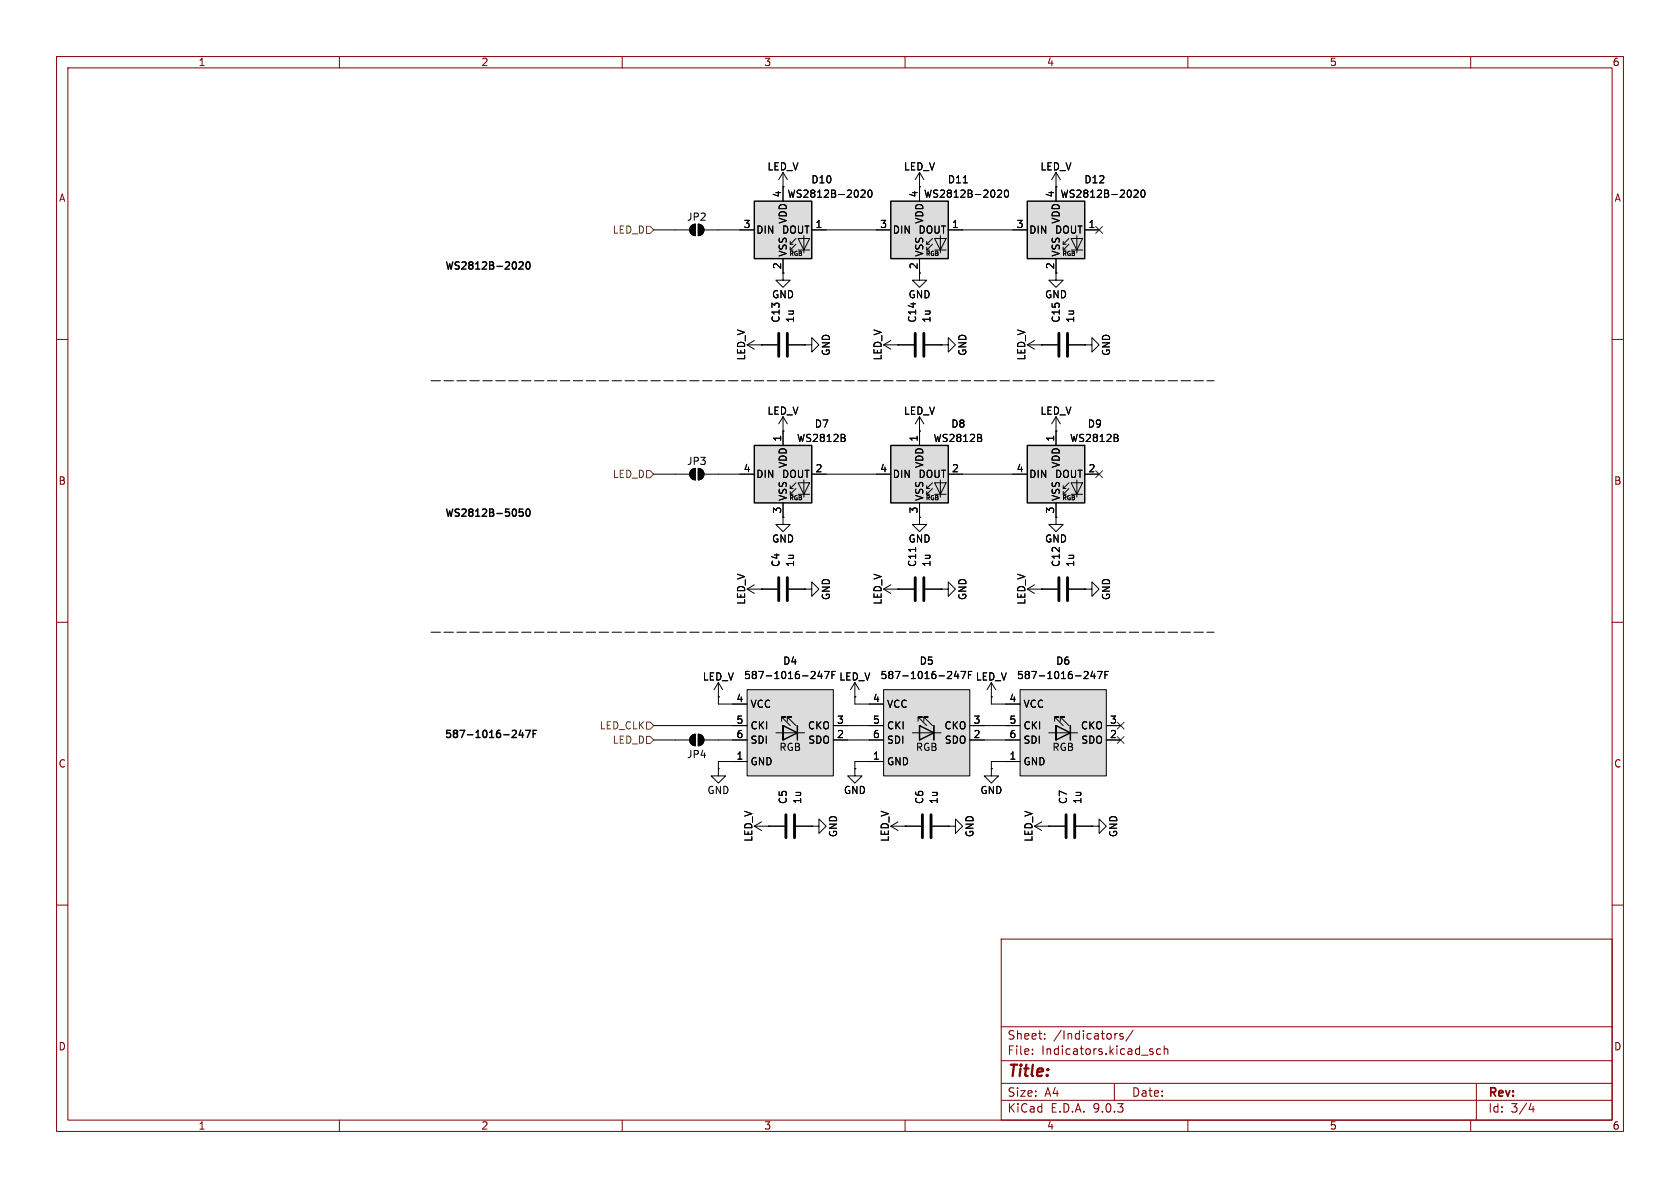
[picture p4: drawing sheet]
<svg xmlns="http://www.w3.org/2000/svg" width="297mm" height="210mm" viewBox="0 0 297 210" stroke-linecap="round" stroke-linejoin="round" font-family="sans-serif">
<g fill="none" stroke="#840000" stroke-width=".18">
<path d="M10 10h277v190h-277zM12 12h273v186h-273zM60 10v2M110 10v2M160 10v2M210 10v2M260 10v2M10 60h2M285 60h2M10 110h2M285 110h2M10 160h2"/>
<path d="M177 166h108v32h-108zM285 160h2M60 198v2M110 198v2M160 198v2M177 194.5h108M177 191.5h108M177 187.5h108M177 181.5h108M182.5 186.3v.1M182.5 185.5v.1M184.7 183.6v.1"/>
<path d="M184.7 182.8v.1M197 191.5v3M197.5 182.7l-.3 .1M198.5 182.8l-.3-.1-.2 .2v.2l.5 .2v.3h-.5M200.3 182.1l-1.3 2M203.5 185.9l.3 .1 .1 .2-.2 .2h-.3M203.5 185.4l.3 .1M205.2 185.5l-.5-.1-.2 .3v.4l.1 .2h.6M205.8 185.5l.2-.1 .4 .1 .1 .9M205.8 184.9v1.5M210 198v2M260 198v2"/>
<path d="M261 191.5v6.5M270.7 195l-.4 1.1h.9M271 195.6v1"/>
</g>
<g fill="none" stroke="#000" stroke-width=".18">
<path d="M122.2 39.9l.7-.3v2.1a1.02 1.02 0 0 1-.9-.7 1.02 1.02 0 0 1 .2-1.1zM123.4 39.6a1.02 1.02 0 0 1 1.1 1 1.02 1.02 0 0 1-1.1 1.1zM119.4 40.6h2.5M124.5 40.6h2.5M186.7 76.2h.1M186.7 73.7l-.8 1.2M186.7 73.7l.8 1.2M186.7 73.7v2.5M119.4 83.8h2.5M122.2 83.1l.7-.3v2a1.02 1.02 0 0 1-.9-.6 1.02 1.02 0 0 1 .2-1.1zM123.4 82.8a1.02 1.02 0 0 1 1.1 1 1.02 1.02 0 0 1-1.1 1zM124.5 83.8h2.5"/>
<path d="M191.8 104.1h1.2v-1.2l1.3 1.2-1.3 1.3v-1.3M191.8 104.1h.1M119.4 130.8h2.5M122.2 130.1l.7-.3v2a1.02 1.02 0 0 1-.9-.6 1.02 1.02 0 0 1 .2-1.1zM123.4 129.8a1.02 1.02 0 0 1 1.1 1 1.02 1.02 0 0 1-1.1 1zM124.5 130.8h2.5M127 123.2h.1M127 120.7l-.8 1.2M127 120.7l.8 1.2M127 120.7v2.5M133.3 146.1l1.3 .7M133.3 146.1h2.6"/>
<path d="M134.6 145.3l-1.3 .8M135.9 146.1h.1"/>
</g>
<path d="M122.2 39.9l.7-.3v2.1a1.02 1.02 0 0 1-.9-.7 1.02 1.02 0 0 1 .2-1.1zM123.4 39.6a1.02 1.02 0 0 1 1.1 1 1.02 1.02 0 0 1-1.1 1.1zM122.2 83.1l.7-.3v2a1.02 1.02 0 0 1-.9-.6 1.02 1.02 0 0 1 .2-1.1zM123.4 82.8a1.02 1.02 0 0 1 1.1 1 1.02 1.02 0 0 1-1.1 1zM122.2 130.1l.7-.3v2a1.02 1.02 0 0 1-.9-.6 1.02 1.02 0 0 1 .2-1.1zM123.4 129.8a1.02 1.02 0 0 1 1.1 1 1.02 1.02 0 0 1-1.1 1z" fill="#000" stroke="#000" stroke-width=".18"/>
<path d="M132.1 121.9h15.2v15.3h-15.2z" fill="#dcdcdc"/>
<g fill="none" stroke="#000" stroke-width=".18">
<path d="M138.4 33h.1M138.4 30.5l-.7 1.3M138.4 30.5l.8 1.3M138.4 30.5v2.5M142.2 61h1.3v-1.3l1.3 1.3-1.3 1.2v-1.2M142.2 61h.1M186.7 91.4v1.3h1.3l-1.3 1.3-1.3-1.3h1.3M186.7 91.4h.1M143.3 120h.8M144.1 118.8v.4M144.9 118.6l-.3 .9h.8M145.2 119.1v.9"/>
<path d="M145.7 118.7h.9l-.6 1.3M147.1 119.3h.4M147.7 118.7h-.6v1.3M129.5 124.5h2.6M129.5 128.3h2.6M129.5 130.8h2.6M129.5 134.6h2.6M132.1 121.9h15.2v15.3h-15.2zM137.2 129.5h5M138.2 127.5v-.8h.7h-.7l1.5 1.6M138.4 128.3h.1M138.4 128.3v2.5z"/>
<path d="M139.2 127.5v-.8h.8h-.8l1.5 1.6M141 128.3v2.5M147.3 128.3h2.6M147.3 130.8h2.6"/>
</g>
<path d="M138.4 128.3l2.6 1.2-2.6 1.3zM141 128.3v2.5" fill="none" stroke="#000" stroke-width=".25"/>
<path d="M133.3 35.6h10.2v10.1h-10.2z" fill="#dcdcdc"/>
<g fill="none" stroke="#000" stroke-width=".18">
<path d="M138.4 33v2.6M152.2 33.7l.5-.1 .3 .4-.8 .9h.8M153.6 33.7l.1-.1a.68 .68 0 0 1 .5 .6 .68 .68 0 0 1-.5 .7l-.1-.2-.2-.3zM186.7 33h.1M186.7 30.5l-.8 1.3M186.7 30.5l.8 1.3M186.7 30.5v2.5M130.8 40.6h2.5M138.4 45.7v3.8h1.3l-1.3 1.3-1.2-1.3h1.2M139.7 43.2h.5M139.7 44.2h.5M140.7 42.2l-1 1v-.5"/>
<path d="M140.7 43.2l-1 1v-.5M141.1 42.2h2l-1 2zM141.1 44.2h2M142.1 41.7v3M143.5 40.6h2.5M186.7 48.3v1.2h1.3l-1.3 1.3-1.3-1.3h1.3M132.1 61l1.2 .7M132.1 61h5.3M133.3 60.2l-1.2 .8M134.6 61h.1M139.4 61h2.8M181.6 61h5.3"/>
<path d="M181.6 61l1.3 .7M182.9 60.2l-1.3 .8M184.1 61h.1M189 61h2.8M191.8 61h1.2v-1.3l1.3 1.3-1.3 1.2v-1.2M191.8 61h.1"/>
</g>
<path d="M133.3 35.6h10.2v10.1h-10.2z" fill="none" stroke="#000" stroke-width=".25"/>
<path d="M137.7 58.9v4.1M139.2 58.9v4.1M187.2 58.9v4.1M188.7 58.9v4.1" fill="none" stroke="#000" stroke-width=".51"/>
<path d="M181.6 35.6h10.2v10.1h-10.2z" fill="#dcdcdc"/>
<g fill="none" stroke="#000" stroke-width=".18">
<path d="M186.7 33v2.6M200.5 33.7l.5-.1 .2 .4-.8 .9h.8M201.8 33.7l.2-.1a.68 .68 0 0 1 .4 .6 .68 .68 0 0 1-.4 .7l-.2-.2-.1-.3zM179.1 40.6h2.5M186.7 45.7v2.6M188 43.2h.5M188 44.2h.5M189 42.2l-1 1v-.5M189 43.2l-1 1v-.5M189.4 42.2h2l-1 2zM189.4 44.2h2M190.4 41.7v3"/>
<path d="M191.8 40.6h2.5M138.4 76.2h.1M138.4 73.7l-.7 1.2M138.4 73.7l.8 1.2M138.4 73.7v2.5M162.6 76.2h.1M162.6 73.7l-.8 1.2M162.6 73.7l.7 1.2M162.6 73.7v2.5M134.6 104.1h2.8M139.4 104.1h2.8"/>
</g>
<path d="M181.6 35.6h10.2v10.1h-10.2z" fill="none" stroke="#000" stroke-width=".25"/>
<path d="M137.7 102.1v4.1M139.2 102.1v4.1" fill="none" stroke="#000" stroke-width=".51"/>
<path d="M133.3 78.7h10.2v10.2h-10.2z" fill="#dcdcdc"/>
<g fill="none" stroke="#000" stroke-width=".18">
<path d="M138.4 76.2v2.5M149.3 77.4l.1 .2-.1 .4M149.3 76.9v.4M130.8 83.8h2.5M138.4 88.9v2.5M139.7 86.4h.5M139.7 87.4h.5M140.7 85.3l-1 1.1v-.5M140.7 86.4l-1 1v-.5M141.1 85.3h2l-1 2.1zM141.1 87.4h2M142.1 84.8v3.1"/>
<path d="M143.5 83.8h2.5"/>
</g>
<path d="M133.3 78.7h10.2v10.2h-10.2z" fill="none" stroke="#000" stroke-width=".25"/>
<path d="M157.5 78.7h10.1v10.2h-10.1z" fill="#dcdcdc"/>
<g fill="none" stroke="#000" stroke-width=".18">
<path d="M162.6 33h.1M162.6 30.5v2.5M162.6 30.5l-.8 1.3M162.6 30.5l.7 1.3M162.6 76.2v2.5M173.4 77.4l.2 .2-.2 .4M173.4 76.9v.4M138.4 91.4v1.3h1.3l-1.3 1.3-1.2-1.3h1.2M138.4 91.4h.1M154.9 83.8h2.6M161.9 96.8v.7M162.6 91.4v1.3h1.2l-1.2 1.3-1.3-1.3h1.3"/>
<path d="M162.6 91.4h.1M162.6 88.9v2.5M163.8 86.4h.5M163.8 87.4h.5M164.8 85.3l-1 1.1v-.5M164.8 86.4l-1 1v-.5M165.2 85.3h2.1l-1.1 2.1zM165.2 87.4h2.1M166.2 84.8v3.1M167.6 83.8h2.6M158.7 104.1h2.8M163.6 104.1h2.8"/>
</g>
<path d="M157.5 78.7h10.1v10.2h-10.1z" fill="none" stroke="#000" stroke-width=".25"/>
<path d="M161.8 102.1v4.1M163.3 102.1v4.1" fill="none" stroke="#000" stroke-width=".51"/>
<path d="M157.5 35.6h10.1v10.1h-10.1z" fill="#dcdcdc"/>
<g fill="none" stroke="#000" stroke-width=".18">
<path d="M162.6 33v2.6M170.3 32.3h.7M176.4 33.7l.4-.1 .3 .4-.8 .9h.8M177.7 33.7l.2-.1a.68 .68 0 0 1 .4 .6 .68 .68 0 0 1-.4 .7l-.2-.2-.1-.3zM154.9 40.6h2.6M162.6 45.7v3.8h1.2l-1.2 1.3-1.3-1.3h1.3M163.8 43.2h.5M163.8 44.2h.5M164.8 42.2l-1 1v-.5M164.8 43.2l-1 1v-.5M165.2 42.2h2.1l-1.1 2zM165.2 44.2h2.1"/>
<path d="M166.2 41.7v3M167.6 40.6h2.6M156.2 61l1.3 .7M156.2 61h5.3M157.5 60.2l-1.3 .8M158.7 61h.1M163.6 61h2.8M166.4 61h1.2v-1.3l1.3 1.3-1.3 1.2v-1.2M166.4 61h.1M166.4 104.1h1.2v-1.2l1.3 1.2-1.3 1.3v-1.3M166.4 104.1h.1M181.6 104.1l1.3 .8"/>
<path d="M181.6 104.1h5.3M182.9 103.4l-1.3 .7M184.1 104.1h.1M189 104.1h2.8M175.3 123.2h.1M175.3 120.7l-.8 1.2M175.3 120.7l.7 1.2M175.3 120.7v2.5M143.5 146.1h1.3v-1.3l1.2 1.3-1.2 1.2v-1.2M143.5 146.1h.1M157.5 146.1l1.2 .7M157.5 146.1h5.3"/>
<path d="M158.7 145.3l-1.2 .8M160 146.1h.1M164.8 146.1h2.8"/>
</g>
<path d="M157.5 35.6h10.1v10.1h-10.1z" fill="none" stroke="#000" stroke-width=".25"/>
<path d="M161.8 58.9v4.1M163.3 58.9v4.1M187.2 102.1v4.1M188.7 102.1v4.1M163.1 144v4.1M164.6 144v4.1" fill="none" stroke="#000" stroke-width=".51"/>
<path d="M181.6 78.7h10.2v10.2h-10.2z" fill="#dcdcdc"/>
<g fill="none" stroke="#000" stroke-width=".18">
<path d="M186.7 76.2v2.5M197.6 77.4l.1 .2-.1 .4M197.6 76.9v.4M179.1 83.8h2.5M186.7 88.9v2.5M188 86.4h.5M188 87.4h.5M189 85.3l-1 1.1v-.5M189 86.4l-1 1v-.5M189.4 85.3h2l-1 2.1zM189.4 87.4h2M190.4 84.8v3.1"/>
<path d="M191.8 83.8h2.5"/>
</g>
<path d="M181.6 78.7h10.2v10.2h-10.2z" fill="none" stroke="#000" stroke-width=".25"/>
<path d="M180.3 121.9h15.3v15.3h-15.3z" fill="#dcdcdc"/>
<g fill="none" stroke="#000" stroke-width=".18">
<path d="M132.1 104.1h2.5M132.1 104.1l1.2 .8M133.3 103.4l-1.2 .7M134.6 104.1h.1M142.2 104.1h1.3v-1.2l1.3 1.2-1.3 1.3v-1.3M142.2 104.1h.1M156.2 104.1l1.3 .8M156.2 104.1h2.5M157.5 103.4l-1.3 .7M158.7 104.1h.1M191.6 120h.8M192.3 118.8v.4"/>
<path d="M193.2 118.6l-.3 .9h.7M193.5 119.1v.9M194 118.7h.9l-.6 1.3M195.3 119.3h.5M195.9 118.7h-.6v1.3M127 135.9v1.3h1.3l-1.3 1.2-1.3-1.2h1.3M127 135.9h.1M151.1 123.2h.1M151.1 135.9v1.3h1.3l-1.3 1.2-1.2-1.2h1.2M151.1 135.9h.1M151.1 120.7l-.7 1.2M151.1 120.7l.8 1.2"/>
<path d="M151.1 120.7v2.5M175.3 135.9v1.3h1.2l-1.2 1.2-1.3-1.2h1.3M175.3 135.9h.1M177.8 124.5h2.5M177.8 128.3h2.5M177.8 130.8h2.5M177.8 134.6h2.5M180.3 121.9h15.3v15.3h-15.3zM185.4 129.5h5.1M186.4 127.5v-.8h.8h-.8l1.6 1.6M186.7 128.3h.1M186.7 128.3v2.5z"/>
<path d="M187.5 127.5v-.8h.7h-.7l1.5 1.6M189.2 128.3v2.5M195.6 128.3h2.5M195.6 130.8h2.5M135.9 146.1h2.8M140.7 146.1h2.8M167.6 146.1h1.3v-1.3l1.3 1.3-1.3 1.2v-1.2M167.6 146.1h.1M182.9 146.1h5.3M182.9 146.1l1.2 .7M184.1 145.3l-1.2 .8M185.4 146.1h.1"/>
<path d="M190.2 146.1h2.8M193 146.1h1.3v-1.3l1.3 1.3-1.3 1.2v-1.2M193 146.1h.1"/>
</g>
<path d="M186.7 128.3l2.5 1.2-2.5 1.3zM189.2 128.3v2.5" fill="none" stroke="#000" stroke-width=".25"/>
<path d="M138.9 144v4.1M140.5 144v4.1M188.5 144v4.1M190 144v4.1" fill="none" stroke="#000" stroke-width=".51"/>
<path d="M156.2 121.9h15.2v15.3h-15.2z" fill="#dcdcdc"/>
<g fill="none" stroke="#000" stroke-width=".18">
<path d="M138.4 33h.1M138.4 33v2.6M152.2 33.7l.5-.1 .3 .4-.8 .9h.8M153.6 33.7l.1-.1a.68 .68 0 0 1 .5 .6 .68 .68 0 0 1-.5 .7l-.1-.2-.2-.3zM162.6 33h.1M162.6 33v2.6M170.3 32.3h.7M176.4 33.7l.4-.1 .3 .4-.8 .9h.8M177.7 33.7l.2-.1a.68 .68 0 0 1 .4 .6 .68 .68 0 0 1-.4 .7l-.2-.2-.1-.3zM186.7 33h.1M186.7 33v2.6M200.5 33.7l.5-.1 .2 .4-.8 .9h.8"/>
<path d="M201.8 33.7l.2-.1a.68 .68 0 0 1 .4 .6 .68 .68 0 0 1-.4 .7l-.2-.2-.1-.3zM115.6 40.6h3.8M127 40.6h6.3M138.4 45.7v2.6M143.5 40.6h14M162.6 45.7v2.6M167.6 40.6h14M186.7 45.7v2.6M191.8 40.6h2.5M134.6 61h.1M134.6 61h2.8M138.4 76.2h.1"/>
<path d="M138.4 76.2v2.5M139.4 61h2.8M142.2 61h.1M149.3 77.4l.1 .2-.1 .4M149.3 76.9v.4M158.7 61h.1M158.7 61h2.8M162.6 76.2h.1M162.6 76.2v2.5M163.6 61h2.8M166.4 61h.1M173.4 77.4l.2 .2-.2 .4"/>
<path d="M173.4 76.9v.4M184.1 61h.1M184.1 61h2.8M186.7 76.2h.1M186.7 76.2v2.5M189 61h2.8M191.8 61h.1M197.6 77.4l.1 .2-.1 .4M197.6 76.9v.4M115.6 83.8h3.8M127 83.8h6.3M138.4 91.4h.1"/>
<path d="M138.4 88.9v2.5M143.5 83.8h14M161.9 96.8v.7M162.6 91.4h.1M162.6 88.9v2.5M167.6 83.8h14M186.7 91.4h.1M186.7 88.9v2.5M191.8 83.8h2.5M134.6 104.1h.1M134.6 104.1h2.8M139.4 104.1h2.8"/>
<path d="M142.2 104.1h.1M143.3 120h.8M144.1 118.8v.4M144.9 118.6l-.3 .9h.8M145.2 119.1v.9M145.7 118.7h.9l-.6 1.3M147.1 119.3h.4M147.7 118.7h-.6v1.3M158.7 104.1h.1M158.7 104.1h2.8M163.6 104.1h2.8M166.4 104.1h.1"/>
<path d="M167.5 120h.7M168.2 118.8v.4M169 118.6l-.3 .9h.8M169.3 119.1v.9M169.9 118.7h.8l-.5 1.3M171.2 119.3h.4M171.8 118.7h-.6v1.3M184.1 104.1h.1M184.1 104.1h2.8M189 104.1h2.8M191.6 120h.8M191.8 104.1h.1"/>
<path d="M192.3 118.8v.4M193.2 118.6l-.3 .9h.7M193.5 119.1v.9M194 118.7h.9l-.6 1.3M195.3 119.3h.5M195.9 118.7h-.6v1.3M115.6 128.3h16.5M115.6 130.8h3.8M127 123.2h.1M127 123.2v1.3h5.1M127 130.8h5.1M132.1 134.6h-5.1v1.3"/>
<path d="M147.3 128.3h8.9M147.3 130.8h8.9M151.1 135.9h.1M151.1 123.2h.1M151.1 123.2v1.3h5.1M156.2 121.9h15.2v15.3h-15.2zM156.2 134.6h-5.1v1.3M161.3 129.5h5.1M162.3 127.5v-.8h.8h-.8l1.5 1.6M162.6 128.3h.1M162.6 128.3v2.5zM163.3 127.5v-.8h.8h-.8l1.5 1.6"/>
<path d="M165.1 128.3v2.5M171.4 128.3h8.9M171.4 130.8h8.9M175.3 135.9h.1M175.3 123.2h.1M175.3 123.2v1.3h5M180.3 134.6h-5v1.3M195.6 128.3h2.5M195.6 130.8h2.5M135.9 146.1h.1M135.9 146.1h2.8M140.7 146.1h2.8"/>
<path d="M143.5 146.1h.1M160 146.1h.1M160 146.1h2.8M164.8 146.1h2.8M167.6 146.1h.1M185.4 146.1h.1M185.4 146.1h2.8M190.2 146.1h2.8M193 146.1h.1"/>
</g>
<path d="M91.8 46.4l.5-.1 .2 .4-.8 .9h.8M93.1 46.4l.2-.1a.68 .68 0 0 1 .4 .6 .68 .68 0 0 1-.4 .7l-.2-.2-.1-.3zM92.4 90h-.6v.6l.2-.1h.4l.1 .2-.1 .4-.1 .2-.5-.2M93.1 90.1l.2-.1a.68 .68 0 0 1 .4 .6 .68 .68 0 0 1-.4 .7l-.2-.2-.1-.3zM91 129.1l.3 .2-.1 .3-.7 .8h.8M92.1 129l-.3 .9h.8M92.4 129.5v.9M92.9 129.1h.9l-.6 1.3M94.2 129.7h.5M94.9 129.1h-.7v1.3M162.6 128.3l2.5 1.2-2.5 1.3zM165.1 128.3v2.5" fill="none" stroke="#000" stroke-width=".25"/>
<path d="M114.3 40h.6l.7 .6-.7 .7h-.6zM114.3 83.2h.6l.7 .6-.7 .7h-.6zM114.3 130.2h.6l.7 .6-.7 .6h-.6zM114.3 127.6h.6l.7 .7-.7 .6h-.6z" fill="none" stroke="#725600" stroke-width=".18"/>
<path d="M76.2 67.3h138.4M76.2 111.8h138.4" fill="none" stroke="#000" stroke-width=".18" stroke-dasharray="1.7 .6"/>
<path d="M193.7 40l1.2 1.2M194.9 40l-1.2 1.2M193.7 83.2l1.2 1.2M194.9 83.2l-1.2 1.2M197.5 127.7l1.2 1.2M197.5 130.2l1.2 1.2M198.7 127.7l-1.2 1.2M198.7 130.2l-1.2 1.2" fill="none" stroke="#000084" stroke-width=".18"/>
<text font-size="2.8" fill="#840000" x="178" y="190.9">Title:</text>
<g font-size="2.1" fill="#840000">
<text x="178" y="184">Sheet:</text>
<text x="186.2" y="184">/Indicators/</text>
<text x="178" y="186.7">File:</text>
<text x="184.1" y="186.7">Indicators.kicad_sch</text>
<text x="178" y="196.9">KiCad</text>
<text x="178" y="194.1">Size:</text>
<text x="184.7" y="194.1">A4</text>
<text x="185.7" y="196.9">E.D.A.</text>
<text x="193.3" y="196.9">9.0.3</text>
<text x="200" y="194.1">Date:</text>
<text x="263" y="194.3">Rev:</text>
<text x="263" y="196.9">Id:</text>
<text x="267.1" y="196.9">3/4</text>
</g>
<g font-size="1.8" fill="#840000">
<text x="35" y="11.9">1</text>
<text x="85" y="11.9">2</text>
<text x="135" y="11.9">3</text>
<text x="185" y="11.9">4</text>
<text x="235" y="11.9">5</text>
<text x="285" y="11.9">6</text>
<text x="10.3" y="35.9">A</text>
<text x="285.3" y="35.9">A</text>
<text x="10.3" y="85.9">B</text>
<text x="285.3" y="85.9">B</text>
<text x="10.3" y="135.9">C</text>
<text x="285.3" y="135.9">C</text>
<text x="10.3" y="185.9">D</text>
<text x="285.3" y="185.9">D</text>
<text x="35" y="199.9">1</text>
<text x="85" y="199.9">2</text>
<text x="135" y="199.9">3</text>
<text x="185" y="199.9">4</text>
<text x="235" y="199.9">5</text>
<text x="285" y="199.9">6</text>
</g>
<g font-size="1.8">
<text x="135.6" y="30.3">LED_V</text>
<text x="138.2" y="35" transform="rotate(-90 138.2 35)">4</text>
<text x="139.1" y="35.2">WS2812B-2020</text>
<text x="143.3" y="32.6">D10</text>
<text x="159.7" y="30.3">LED_V</text>
<text x="162.3" y="35" transform="rotate(-90 162.3 35)">4</text>
<text x="163.3" y="35.2">WS2812B-2020</text>
<text x="167.5" y="32.6">D11</text>
<text x="183.8" y="30.3">LED_V</text>
<text x="186.4" y="35" transform="rotate(-90 186.4 35)">4</text>
<text x="187.4" y="35.2">WS2812B-2020</text>
<text x="191.6" y="32.6">D12</text>
<text x="121.4" y="39.2">JP2</text>
<text x="131.4" y="40.4">3</text>
<text x="133.6" y="41.5">DIN</text>
<text x="138.2" y="41.5">DOUT</text>
<text x="139.3" y="39.6" transform="rotate(-90 139.3 39.6)">VDD</text>
<text x="144.1" y="40.4">1</text>
<text x="155.5" y="40.4">3</text>
<text x="157.7" y="41.5">DIN</text>
<text x="162.3" y="41.5">DOUT</text>
<text x="163.4" y="39.6" transform="rotate(-90 163.4 39.6)">VDD</text>
<text x="168.2" y="40.4">1</text>
<text x="179.6" y="40.4">3</text>
<text x="181.9" y="41.5">DIN</text>
<text x="186.4" y="41.5">DOUT</text>
<text x="187.6" y="39.6" transform="rotate(-90 187.6 39.6)">VDD</text>
<text x="192.3" y="40.4">1</text>
<text x="138.2" y="47.7" transform="rotate(-90 138.2 47.7)">2</text>
<text x="139.3" y="45.5" transform="rotate(-90 139.3 45.5)">VSS</text>
<text x="162.3" y="47.7" transform="rotate(-90 162.3 47.7)">2</text>
<text x="163.4" y="45.5" transform="rotate(-90 163.4 45.5)">VSS</text>
<text x="186.4" y="47.7" transform="rotate(-90 186.4 47.7)">2</text>
<text x="187.6" y="45.5" transform="rotate(-90 187.6 45.5)">VSS</text>
<text x="78.5" y="48">WS2812B-2020</text>
<text x="136.4" y="52.9">GND</text>
<text x="160.5" y="52.9">GND</text>
<text x="184.7" y="52.9">GND</text>
<text x="138" y="57.1" transform="rotate(-90 138 57.1)">C13</text>
<text x="140.6" y="57.1" transform="rotate(-90 140.6 57.1)">1u</text>
<text x="162.2" y="57.1" transform="rotate(-90 162.2 57.1)">C14</text>
<text x="164.7" y="57.1" transform="rotate(-90 164.7 57.1)">1u</text>
<text x="187.6" y="57.1" transform="rotate(-90 187.6 57.1)">C15</text>
<text x="190.1" y="57.1" transform="rotate(-90 190.1 57.1)">1u</text>
<text x="131.9" y="63.8" transform="rotate(-90 131.9 63.8)">LED_V</text>
<text x="146.9" y="63" transform="rotate(-90 146.9 63)">GND</text>
<text x="156.1" y="63.8" transform="rotate(-90 156.1 63.8)">LED_V</text>
<text x="171" y="63" transform="rotate(-90 171 63)">GND</text>
<text x="181.5" y="63.8" transform="rotate(-90 181.5 63.8)">LED_V</text>
<text x="196.4" y="63" transform="rotate(-90 196.4 63)">GND</text>
<text x="135.6" y="73.5">LED_V</text>
<text x="143.9" y="75.8">D7</text>
<text x="159.7" y="73.5">LED_V</text>
<text x="168.1" y="75.8">D8</text>
<text x="183.8" y="73.5">LED_V</text>
<text x="192.2" y="75.8">D9</text>
<text x="121.4" y="82.4">JP3</text>
<text x="131.4" y="83.6">4</text>
<text x="138.2" y="78.2" transform="rotate(-90 138.2 78.2)">1</text>
<text x="139.3" y="82.8" transform="rotate(-90 139.3 82.8)">VDD</text>
<text x="140.8" y="78.3">WS2812B</text>
<text x="144.1" y="83.6">2</text>
<text x="155.5" y="83.6">4</text>
<text x="162.3" y="78.2" transform="rotate(-90 162.3 78.2)">1</text>
<text x="163.4" y="82.8" transform="rotate(-90 163.4 82.8)">VDD</text>
<text x="164.9" y="78.3">WS2812B</text>
<text x="168.2" y="83.6">2</text>
<text x="179.6" y="83.6">4</text>
<text x="186.4" y="78.2" transform="rotate(-90 186.4 78.2)">1</text>
<text x="187.6" y="82.8" transform="rotate(-90 187.6 82.8)">VDD</text>
<text x="189.1" y="78.3">WS2812B</text>
<text x="192.3" y="83.6">2</text>
<text x="133.6" y="84.7">DIN</text>
<text x="138.2" y="84.7">DOUT</text>
<text x="139.3" y="88.6" transform="rotate(-90 139.3 88.6)">VSS</text>
<text x="157.7" y="84.7">DIN</text>
<text x="162.3" y="84.7">DOUT</text>
<text x="163.4" y="88.6" transform="rotate(-90 163.4 88.6)">VSS</text>
<text x="181.9" y="84.7">DIN</text>
<text x="186.4" y="84.7">DOUT</text>
<text x="187.6" y="88.6" transform="rotate(-90 187.6 88.6)">VSS</text>
<text x="78.5" y="91.7">WS2812B-5050</text>
<text x="138.2" y="90.9" transform="rotate(-90 138.2 90.9)">3</text>
<text x="162.3" y="90.9" transform="rotate(-90 162.3 90.9)">3</text>
<text x="186.4" y="90.9" transform="rotate(-90 186.4 90.9)">3</text>
<text x="136.4" y="96.1">GND</text>
<text x="138" y="100.3" transform="rotate(-90 138 100.3)">C4</text>
<text x="140.6" y="100.3" transform="rotate(-90 140.6 100.3)">1u</text>
<text x="160.5" y="96.1">GND</text>
<text x="162.2" y="100.3" transform="rotate(-90 162.2 100.3)">C11</text>
<text x="164.7" y="100.3" transform="rotate(-90 164.7 100.3)">1u</text>
<text x="184.7" y="96.1">GND</text>
<text x="187.6" y="100.3" transform="rotate(-90 187.6 100.3)">C12</text>
<text x="190.1" y="100.3" transform="rotate(-90 190.1 100.3)">1u</text>
<text x="131.9" y="107" transform="rotate(-90 131.9 107)">LED_V</text>
<text x="146.9" y="106.2" transform="rotate(-90 146.9 106.2)">GND</text>
<text x="156.1" y="107" transform="rotate(-90 156.1 107)">LED_V</text>
<text x="171" y="106.2" transform="rotate(-90 171 106.2)">GND</text>
<text x="181.5" y="107" transform="rotate(-90 181.5 107)">LED_V</text>
<text x="196.4" y="106.2" transform="rotate(-90 196.4 106.2)">GND</text>
<text x="138.4" y="117.7">D4</text>
<text x="162.5" y="117.7">D5</text>
<text x="186.6" y="117.7">D6</text>
<text x="124.1" y="120.5">LED_V</text>
<text x="130.1" y="124.2">4</text>
<text x="131.4" y="120.2">587-1016-247F</text>
<text x="132.6" y="125.3">VCC</text>
<text x="148.3" y="120.5">LED_V</text>
<text x="154.2" y="124.2">4</text>
<text x="155.6" y="120.2">587-1016-247F</text>
<text x="156.7" y="125.3">VCC</text>
<text x="172.4" y="120.5">LED_V</text>
<text x="178.4" y="124.2">4</text>
<text x="179.7" y="120.2">587-1016-247F</text>
<text x="180.8" y="125.3">VCC</text>
<text x="78.4" y="130.8">587-1016-247F</text>
<text x="130.1" y="128">5</text>
<text x="130.1" y="130.6">6</text>
<text x="132.6" y="129.1">CKI</text>
<text x="132.6" y="131.7">SDI</text>
<text x="142.7" y="129.1">CKO</text>
<text x="142.8" y="131.7">SDO</text>
<text x="147.9" y="128">3</text>
<text x="147.9" y="130.6">2</text>
<text x="154.2" y="128">5</text>
<text x="154.2" y="130.6">6</text>
<text x="156.7" y="129.1">CKI</text>
<text x="156.7" y="131.7">SDI</text>
<text x="166.9" y="129.1">CKO</text>
<text x="166.9" y="131.7">SDO</text>
<text x="172" y="128">3</text>
<text x="172" y="130.6">2</text>
<text x="178.4" y="128">5</text>
<text x="178.4" y="130.6">6</text>
<text x="180.8" y="129.1">CKI</text>
<text x="180.8" y="131.7">SDI</text>
<text x="191" y="129.1">CKO</text>
<text x="191.1" y="131.7">SDO</text>
<text x="196.1" y="128">3</text>
<text x="196.1" y="130.6">2</text>
<text x="121.4" y="134.2">JP4</text>
<text x="130.1" y="134.4">1</text>
<text x="132.6" y="135.5">GND</text>
<text x="137.7" y="132.9">RGB</text>
<text x="154.2" y="134.4">1</text>
<text x="156.7" y="135.5">GND</text>
<text x="161.8" y="132.9">RGB</text>
<text x="178.4" y="134.4">1</text>
<text x="180.8" y="135.5">GND</text>
<text x="186" y="132.9">RGB</text>
<text x="125" y="140.6">GND</text>
<text x="139.3" y="142.2" transform="rotate(-90 139.3 142.2)">C5</text>
<text x="141.8" y="142.2" transform="rotate(-90 141.8 142.2)">1u</text>
<text x="149.1" y="140.6">GND</text>
<text x="163.4" y="142.2" transform="rotate(-90 163.4 142.2)">C6</text>
<text x="166" y="142.2" transform="rotate(-90 166 142.2)">1u</text>
<text x="173.2" y="140.6">GND</text>
<text x="188.8" y="142.2" transform="rotate(-90 188.8 142.2)">C7</text>
<text x="191.4" y="142.2" transform="rotate(-90 191.4 142.2)">1u</text>
<text x="133.2" y="148.9" transform="rotate(-90 133.2 148.9)">LED_V</text>
<text x="148.2" y="148.1" transform="rotate(-90 148.2 148.1)">GND</text>
<text x="157.3" y="148.9" transform="rotate(-90 157.3 148.9)">LED_V</text>
<text x="172.3" y="148.1" transform="rotate(-90 172.3 148.1)">GND</text>
<text x="182.7" y="148.9" transform="rotate(-90 182.7 148.9)">LED_V</text>
<text x="197.7" y="148.1" transform="rotate(-90 197.7 148.1)">GND</text>
</g>
<g font-size="1.8" fill="#725600">
<text x="108.2" y="41.5">LED_D</text>
<text x="108.2" y="84.7">LED_D</text>
<text x="105.9" y="129.1">LED_CLK</text>
<text x="108.2" y="131.7">LED_D</text>
</g>
<g font-size="1.1">
<text x="139.4" y="45.4">RGB</text>
<text x="163.6" y="45.4">RGB</text>
<text x="187.7" y="45.4">RGB</text>
<text x="139.4" y="88.6">RGB</text>
<text x="163.6" y="88.6">RGB</text>
<text x="187.7" y="88.6">RGB</text>
</g>
</svg>
